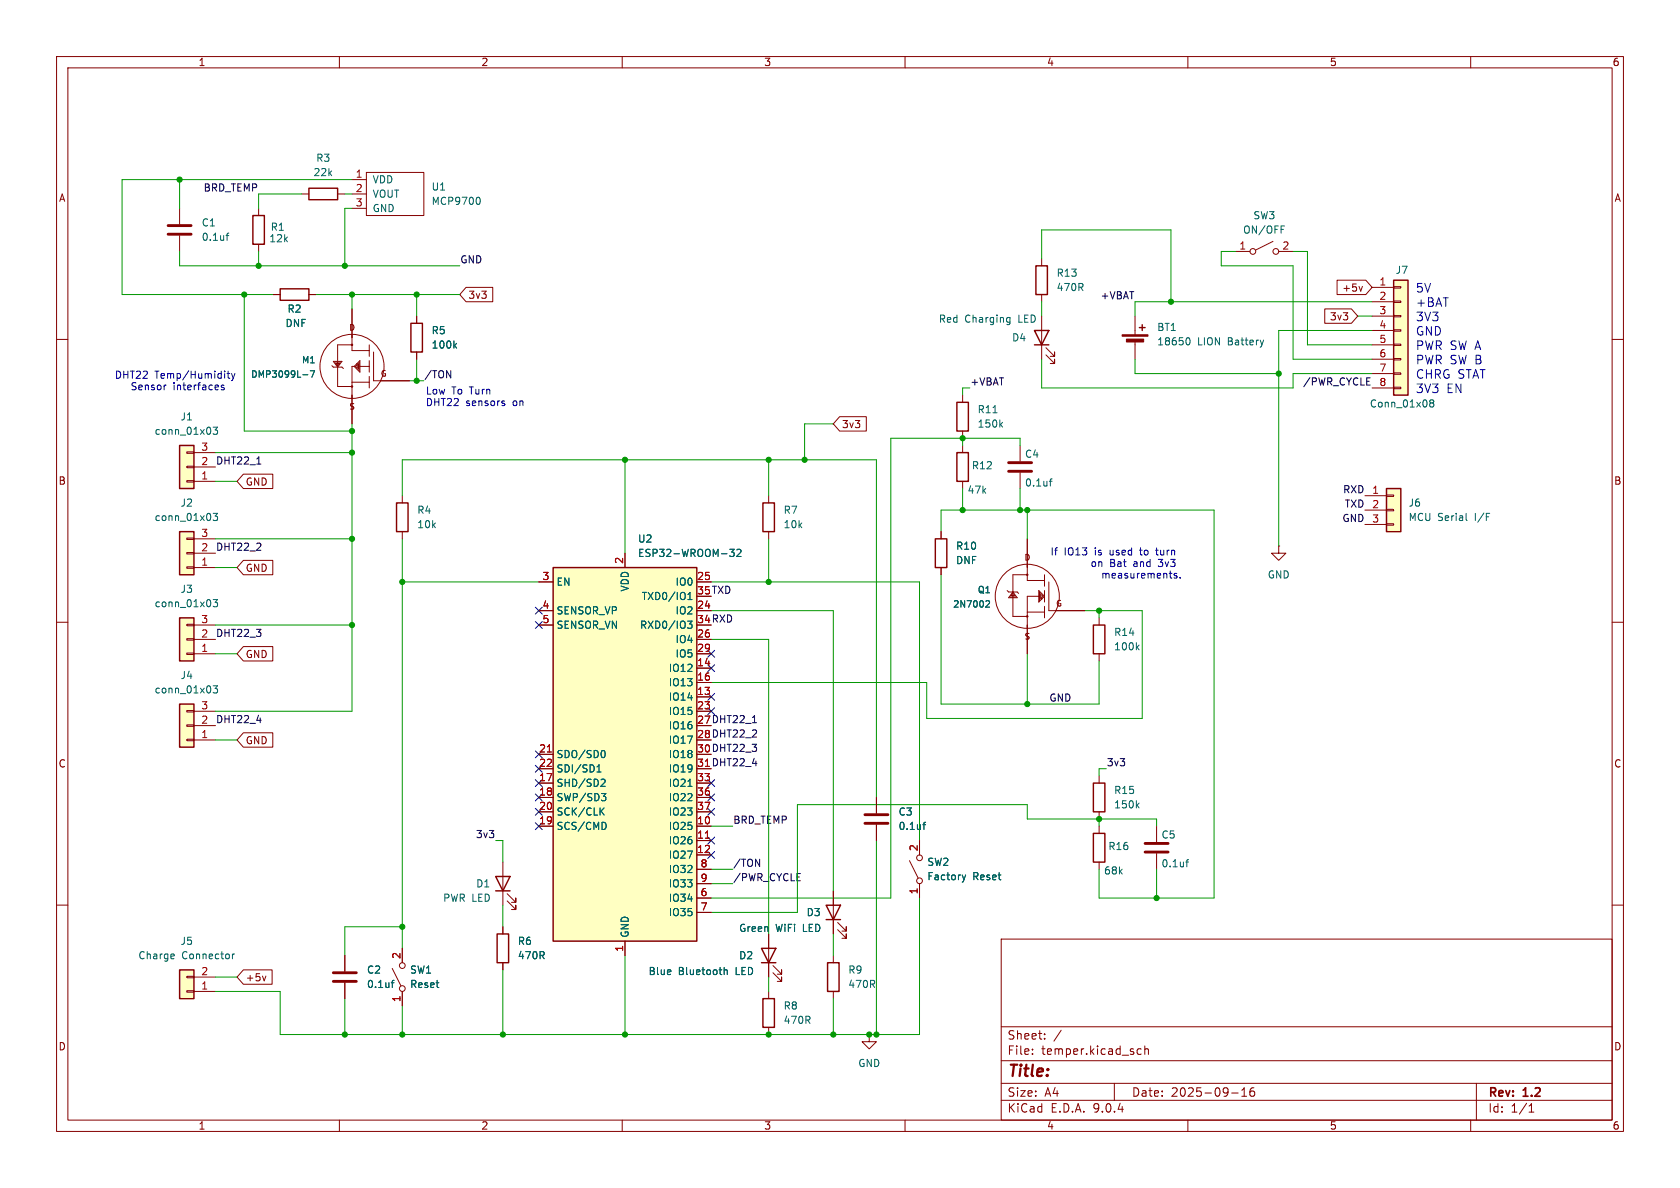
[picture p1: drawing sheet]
<svg xmlns="http://www.w3.org/2000/svg" width="297mm" height="210mm" viewBox="0 0 297 210" stroke-linecap="round" stroke-linejoin="round" font-family="sans-serif">
<g fill="none" stroke="#840000" stroke-width=".18">
<path d="M10 10h277v190h-277zM12 12h273v186h-273zM60 10v2M110 10v2M160 10v2M210 10v2M260 10v2M53.3 34.3h1.3M59.7 34.3h1.3M10 60h2M285 60h2M10 110h2"/>
<path d="M285 110h2M10 160h2M61 168.9v2.8M61 173.7v2.8M177 166h108v32h-108zM285 160h2M60 198v2M110 198v2M160 198v2M177 194.5h108M177 191.5h108M177 187.5h108"/>
<path d="M177 181.5h108M182.5 186.3v.1M182.5 185.5v.1M184.7 183.6v.1M184.7 182.8v.1M187.6 182.1l-1.3 2M197 191.5v3M201 186.1l.3 .3 .4-.1M201.7 185.5l-.4-.1-.3 .3M202.4 185.5l.2-.1 .4 .1v.9M202.4 184.9v1.5M210 198v2"/>
<path d="M217.7 193.2h1.2M219.5 193.8h.9M219.5 192.7l.5-.4v1.5M221.7 192.3a.59 .59 0 0 0-.7 .6v.6l.1 .2 .4 .1 .2-.1 .1-.5-.1-.3h-.5l-.2 .3M260 198v2M261 191.5v6.5M270.3 196.6h.9M270.3 195.5l.4-.4v1.5"/>
</g>
<path d="M58.9 172h4.1M58.9 173.5h4.1" fill="none" stroke="#840000" stroke-width=".51"/>
<path d="M69.2 173.7h.5M69.7 173.3l-.3 .2v1.1" fill="none" stroke="#006464" stroke-width=".18"/>
<path d="M54.6 33.3h5.1v2h-5.1z" fill="none" stroke="#840000" stroke-width=".25"/>
<path d="M245.1 86.4h2.5v7.6h-2.5z" fill="#ffffc2"/>
<path d="M44.7 38.1h2v5.1h-2zM245.1 86.4h2.5v7.6h-2.5zM193.3 110.5h2v5.1h-2zM193.3 138.4h2v5.1h-2zM193.3 147.3h2v5.1h-2zM87.9 165.1h2v5.1h-2z" fill="none" stroke="#840000" stroke-width=".25"/>
<g fill="none" stroke="#840000" stroke-width=".18">
<path d="M31.7 36.8v2.8M45.7 36.8v1.3M62.2 31.8h2.6M62.2 34.3h2.6M62.2 36.8h2.6M64.8 30.5h10.1v7.6h-10.1zM31.7 41.7v2.8M45.7 43.2v1.3M226.1 96.5v1.3h1.2l-1.2 1.3-1.3-1.3h1.3M226.1 96.5h.1M241.3 87.6h3.8M241.3 90.2h3.8"/>
<path d="M241.3 92.7h3.8M245.1 87.5h1.3v.3h-1.3zM245.1 90h1.3v.3h-1.3zM245.1 92.6h1.3v.2h-1.3zM194.3 109.2v1.3M194.3 115.6v1.2M194.3 137.2v1.2M194.3 143.5v1.3M194.3 146.1v1.2M194.3 152.4v1.3M204.5 146.1v2.7M204.5 150.9v2.8"/>
<path d="M88.9 163.8v1.3M88.9 170.2v1.3"/>
</g>
<path d="M84.6 34.9a.79 .79 0 0 1 0 1.2M40 41.6h.4M40.4 41.2l-.3 .2v1.1M259.2 90.7v1.1l.2 .2M201 114.4l.4 .5M201.4 114l-.5 .5M201 142.3l.4 .5M201.4 142l-.5 .5M209.6 152.4h.5M210.1 152l-.3 .1v1.1" fill="none" stroke="#006464" stroke-width=".18"/>
<path d="M29.7 39.9h4.1M29.7 41.4h4.1M202.4 149.1h4.1M202.4 150.6h4.1" fill="none" stroke="#840000" stroke-width=".51"/>
<path d="M31.7 171.5h2.6v5h-2.6z" fill="#ffffc2"/>
<path d="M72.6 57.2h2.1v5h-2.1zM183.1 47h2.1v5.1h-2.1zM70.1 88.9h2v5.1h-2zM87.6 154.9h2.6l-1.3 2.6zM87.6 157.5h2.6M31.7 171.5h2.6v5h-2.6zM134.9 176.5h2v5.1h-2z" fill="none" stroke="#840000" stroke-width=".25"/>
<g fill="none" stroke="#840000" stroke-width=".18">
<path d="M73.7 55.9v1.3M184.1 45.7v1.3M184.1 52.1v1.2M218.4 44.5h2.6M225 42.7l-3 1.5M226.1 44.5h2.5M73.7 62.2v1.3M71.1 87.6v1.3M71.1 94v1.3M88.9 152.4v7.6M89.7 159.3l1.5 1.5v-.8v.8h-.8M89.7 158l1.5 1.5v-.7v.7h-.8"/>
<path d="M33 175.1h1.3v.3h-1.3zM33 172.6h1.3v.2h-1.3zM34.3 175.3h3.8M34.3 172.7h3.8M69.3 171.2l1.6 3M71.1 167.6v2.6M71.1 175.3v2.5M135.9 175.3v1.2M135.9 181.6v1.3"/>
<circle cx="221.5" cy="44.5" r=".51"/>
<circle cx="225.6" cy="44.5" r=".51"/>
<circle cx="71.1" cy="174.8" r=".51"/>
<circle cx="71.1" cy="170.7" r=".51"/>
</g>
<path d="M226.5 39.9h.6M80.4 61.1l.3 .4M80.7 60.7l-.5 .5M30.6 168.6l.2 .3-.6 .2M30.8 169.4l-.2 .1M41.1 168.6v.9M41.5 168.6l-.4 .3" fill="none" stroke="#006464" stroke-width=".18"/>
<path d="M31.7 109.2h2.6v7.6h-2.6z" fill="#ffffc2"/>
<path d="M31.7 109.2h2.6v7.6h-2.6z" fill="none" stroke="#840000" stroke-width=".25"/>
<path d="M33 115.4h1.3v.3h-1.3zM33 112.9h1.3v.3h-1.3zM33 110.4h1.3v.2h-1.3zM34.3 115.6h3.8M34.3 113h3.8M34.3 110.5h3.8" fill="none" stroke="#840000" stroke-width=".18"/>
<path d="M37.7 106h.8l-.5 .5 .4 .1v.5l-.2 .2-.5-.2" fill="none" stroke="#006464" stroke-width=".18"/>
<path d="M31.7 124.5h2.6v7.6h-2.6z" fill="#ffffc2"/>
<path d="M182.9 58.4h2.5l-1.3 2.6zM169.2 71.1h2v5.1h-2zM182.9 61h2.5M31.7 124.5h2.6v7.6h-2.6zM146 160h2.6l-1.3 2.6zM146 162.6h2.6M146.3 170.2h2v5.1h-2z" fill="none" stroke="#840000" stroke-width=".25"/>
<g fill="none" stroke="#840000" stroke-width=".18">
<path d="M184.1 55.9v7.6M170.2 69.9v1.2M170.2 76.2v1.3M184.9 62.7l1.5 1.6v-.8v.8h-.7M184.9 61.5l1.5 1.5v-.8v.8h-.7M33 130.7h1.3v.2h-1.3zM33 128.1h1.3v.3h-1.3zM33 125.6h1.3v.3h-1.3zM34.3 130.8h3.8M34.3 128.3h3.8M34.3 125.7h3.8M147.3 157.5v7.6"/>
<path d="M147.3 168.9v1.3M147.3 175.3v1.2M148.1 164.3l1.5 1.6v-.8v.8h-.8M148.1 163.1l1.5 1.5v-.8v.8h-.8"/>
</g>
<path d="M178.2 56.1l.4 .1M178.6 56.1v1l-.2 .2-.3 .1M178.6 56.9l-.4 .1M175.6 73h.7M176.9 75l.3 .5M177.2 74.7l-.4 .4M37.7 121.2h.8l-.5 .5 .4 .1v.6l-.2 .1-.5-.1" fill="none" stroke="#006464" stroke-width=".18"/>
<path d="M246.4 49.5h2.5v20.4h-2.5z" fill="#ffffc2"/>
<path d="M246.4 49.5h2.5v20.4h-2.5zM134.6 167.6h2.6l-1.3 2.6zM134.6 170.2h2.6" fill="none" stroke="#840000" stroke-width=".25"/>
<g fill="none" stroke="#840000" stroke-width=".18">
<path d="M242.6 50.8h3.8M242.6 53.3h3.8M242.6 55.9h3.8M242.6 58.4h3.8M246.4 50.7h1.2v.2h-1.2zM246.4 53.2h1.2v.3h-1.2zM246.4 55.8h1.2v.2h-1.2zM246.4 58.3h1.2v.2h-1.2zM242.6 61h3.8M242.6 63.5h3.8M242.6 66h3.8M242.6 68.6h3.8"/>
<path d="M246.4 60.8h1.2v.3h-1.2zM246.4 63.4h1.2v.2h-1.2zM246.4 65.9h1.2v.3h-1.2zM246.4 68.5h1.2v.2h-1.2zM181.6 95.3v7.3h3.1M178.1 104.4l.2 .2h1.5l.3 .3M178.6 105.5h1M179.1 104.6l.7 1.1h-1.5zM179.1 104.9l-.4 .4h.8M179.2 105l.1 .2M181.6 108.2h3.1M181.6 101.6h-2.5v7.4h2.5"/>
<path d="M183.6 104.4l1.1 1-1.1 1zM183.6 105.4h-2v10.2M183.8 104.6v1.6M183.9 104.9v1M184 105v.8M184.1 105.2l.3 .2-.3 .3v.2M184.7 101.6v2M184.7 104.4v2M184.7 107.2v2M185.4 102.9v5.1h6.4M135.9 165.1v7.6M136.7 172l1.5 1.5v-.8v.8h-.8"/>
<path d="M136.7 170.7l1.5 1.5v-.7v.7h-.8M153.7 182.9v1.3h1.2l-1.2 1.2-1.3-1.2h1.3M153.7 182.9h.1"/>
<circle cx="181.6" cy="105.4" r="5.7"/>
</g>
<path d="M253 71.2l-.2-.2 .2-.3h.2l.3 .2-.3 .3M253 71.2l-.2 .3v.3l.2 .2 .4-.1 .1-.2v-.2l-.3-.3M253 71.2h.2M174.5 106.2h.3l.1 .3-.7 .8h.7M128 171v1.3M128 171.6l.2-.2 .3 .1 .1 .8" fill="none" stroke="#006464" stroke-width=".18"/>
<g fill="#840000" stroke="#840000" stroke-width=".18">
<circle cx="181.6" cy="101.6" r=".13"/>
<circle cx="181.6" cy="109" r=".13"/>
</g>
<path d="M31.7 78.7h2.6v7.7h-2.6z" fill="#ffffc2"/>
<path d="M31.7 78.7h2.6v7.7h-2.6z" fill="none" stroke="#840000" stroke-width=".25"/>
<path d="M33 79.9h1.3v.2h-1.3zM33 85h1.3v.2h-1.3zM33 82.4h1.3v.3h-1.3zM34.3 85.1h3.8M34.3 82.6h3.8M34.3 80h3.8" fill="none" stroke="#840000" stroke-width=".18"/>
<path d="M37.7 75.5h.8l-.5 .5 .4 .1v.6l-.2 .1-.5-.1" fill="none" stroke="#006464" stroke-width=".18"/>
<path d="M31.7 94h2.6v7.6h-2.6z" fill="#ffffc2"/>
<path d="M49.5 51.1h5.1v2h-5.1zM201.4 57.9h1M201.9 57.4v1M31.7 94h2.6v7.6h-2.6zM134.9 88.9h2v5.1h-2zM169.2 80h2v5.1h-2z" fill="none" stroke="#840000" stroke-width=".25"/>
<g fill="none" stroke="#840000" stroke-width=".18">
<path d="M48.3 52.1h1.2M54.6 52.1h1.3M62.2 54.6v7.4h3.1M200.7 55.9v3.3M58.7 64.6l.2 .3h1.6l.2 .3M58.9 63.9h1.6l-.8 1zM59.2 64h1M59.3 64.3h.8l-.4 .3M59.4 64.4l.2 .1M59.7 64v.9M59.7 65v3.3h2.5M62.2 61h-2.5v2.8"/>
<path d="M62.2 67.6h3.1M62.6 64.8h-.4v10.1M63.1 64.3v.2l-.2 .3 .2 .2M63.2 64.4v.8M63.4 64.3v1M63.5 64v1.5M63.6 64.8h1.7M63.6 63.8v2l-1-1zM65.3 61v2M65.3 63.8v2M65.3 66.5v2.1M66 62.2v5.1h6.4"/>
<path d="M170.2 78.7v1.3M180.3 78.7v2.8M200.7 60.2v3.3M33 97.7h1.3v.2h-1.3zM33 95.1h1.3v.3h-1.3zM34.3 97.8h3.8M34.3 95.3h3.8M135.9 87.6v1.3M135.9 94v1.3M170.2 85.1v1.3M180.3 83.6v2.8M33 100.2h1.3v.3h-1.3z"/>
<path d="M34.3 100.3h3.8M154.9 141v2.8M154.9 145.8v2.8"/>
<circle cx="62.2" cy="64.8" r="5.7"/>
</g>
<path d="M209.8 59.8l.2-.1a.68 .68 0 0 1 .4 .6 .68 .68 0 0 1-.4 .7l-.2-.1M53.5 66.3h.9M54.9 65.5h.7l-.5 1.2M223.4 60.1l-.3 .9M37.7 90.7h.8l-.5 .5 .4 .2v.5l-.2 .1-.5-.1M185.5 85.1h.5M186 84.7l-.3 .1v1.1M163.2 145.8h.4M163.6 145.4l-.3 .1v1.1" fill="none" stroke="#006464" stroke-width=".18"/>
<g fill="#840000" stroke="#840000" stroke-width=".18">
<path d="M198.4 59.2h4.5v.2h-4.5z"/>
<path d="M199.1 59.9h3.1v.6h-3.1z"/>
<circle cx="62.2" cy="61" r=".13"/>
<circle cx="62.2" cy="68.3" r=".13"/>
</g>
<path d="M178.3 81.8h4.1M178.3 83.3h4.1M152.9 144h4.1M152.9 145.5h4.1" fill="none" stroke="#840000" stroke-width=".51"/>
<path d="M97.8 100.3h25.4v66.1h-25.4z" fill="#ffffc2"/>
<path d="M165.4 95.3h2v5h-2zM97.8 100.3h25.4v66.1h-25.4z" fill="none" stroke="#840000" stroke-width=".25"/>
<g fill="none" stroke="#840000" stroke-width=".18">
<path d="M48.3 52.1h1.2M54.6 52.1h1.3M62.2 54.6v5.1M73.7 55.9v1.3M82.4 50.8h4.7v2.5h-4.7l-1.1-1.2zM234.2 54.6h4.7l1.1 1.3-1.1 1.3h-4.7zM236.4 49.5h5.1l1.1 1.3-1.1 1.3h-5.1zM240.9 50.6l-.3 .9M62.2 69.9v5M67.3 67.3h5.1M73.7 62.2v1.3M148.4 73.7h4.8v2.5h-4.8l-1.1-1.3z"/>
<path d="M43 83.8h5.2v2.6h-5.2l-1.1-1.3zM43 99.1h5.2v2.5h-5.2l-1.1-1.3zM110.5 97.8v2.5M166.4 94v1.3M181.6 95.3v5M43 114.3h5.2v2.5h-5.2l-1.1-1.2zM95.2 102.9h2.6M95.2 108h2.6M95.2 110.5h2.6M123.2 102.9h2.5M123.2 108h2.5M123.2 113h2.5"/>
<path d="M123.2 115.6h2.5M123.2 118.1h2.5M166.4 100.3v1.3M181.6 110.5v5.1M186.7 108h5.1M43 129.5h5.2v2.6h-5.2l-1.1-1.3zM95.2 133.4h2.6M95.2 135.9h2.6M95.2 138.4h2.6M123.2 138.4h2.5M123.2 120.7h2.5M123.2 123.2h2.5"/>
<path d="M123.2 125.7h2.5M95.2 141h2.6M95.2 143.5h2.6M95.2 146.1h2.6M123.2 141h2.5M123.2 143.5h2.5M123.2 146.1h2.5M123.2 148.6h2.5M123.2 151.1h2.5M123.2 153.7h2.5M123.2 156.2h2.5M123.2 158.8h2.5"/>
<path d="M147.3 157.5v2.5M154.9 141v2.8M154.9 145.8v2.8M160.8 152.1l1.5 3.1M162.6 148.6v2.5M162.6 156.2v2.6M43 171.4h5.1v2.6h-5.1l-1.1-1.3zM47 172.5l-.3 .9M61 168.9v2.8M61 173.7v2.8M71.1 167.6v2.6M71.1 175.3v2.5"/>
<path d="M88.9 163.8v1.3M88.9 170.2v1.3M110.5 166.4v2.5M123.2 161.3h2.5M135.9 165.1v2.5M135.9 170.2v2.5M147.3 162.6v2.5"/>
<circle cx="162.6" cy="151.6" r=".51"/>
<circle cx="162.6" cy="155.7" r=".51"/>
</g>
<g fill="none" stroke="#006464" stroke-width=".18">
<path d="M53.5 66.3h.9M54.9 65.5h.7l-.5 1.2M80.4 61.1l.3 .4M80.7 60.7l-.5 .5M129 97.1h.8l-.4 .5 .3 .1v.5l-.2 .2-.5-.2M130.3 97.2l.5-.1 .2 .4-.8 .9h.8M121.6 109.8h.7l-.4 .5 .4 .1v.5l-.2 .2-.5-.1M121.6 106h.7M121.6 105.1l.4-.4v1.3M174.5 106.2h.3l.1 .3-.7 .8h.7M105.5 136.5h.8M105.5 135.6l.4-.4v1.3"/>
<path d="M106.4 137.7l.5 .1 .1 .3-.8 .9h.8M106.6 132.7a.68 .68 0 0 1 .4 .6 .68 .68 0 0 1-.4 .6M121.6 139h.7M106.3 143.4l.5 .7M106.3 140.3h.8l-.4 .5 .3 .1 .1 .4-.2 .2h-.4M106.8 142.8l-.7 .7M106.9 145.4l.3 .5-.3 .7M163.2 145.8h.4M163.6 145.4l-.3 .1v1.1M170.1 154.7l.3 .8M170.4 155.5l-.1 .3M170.7 154.7l-.3 .8"/>
<path d="M69.2 173.7h.5M69.7 173.3l-.3 .2v1.1M128 171v1.3M128 171.6l.2-.2 .3 .1 .1 .8"/>
</g>
<path d="M96.8 132.9h.7M124.7 148.2h.7" fill="none" stroke="#a90000" stroke-width=".18"/>
<path d="M79 65.5l.7 1.3v-1.3M45.4 82h.7M133 127.8h.8M133.6 151.9l.7 1.3v-1.3" fill="none" stroke="#0f0f0f" stroke-width=".18"/>
<g fill="none" stroke="#009600" stroke-width=".18">
<path d="M31.7 31.8v5M53.3 34.3h-7.6v2.5M61 34.3h1.2M62.2 36.8h-1.2v10.2M62.2 31.8h-40.6v20.3h26.7M31.7 44.5v2.5h49.6M43.2 52.1v24.1h19M45.7 44.5v2.5M55.9 52.1h25.4M62.2 52.1v2.5M73.7 52.1v3.8M184.1 45.7v-5.1h22.9v12.7"/>
<path d="M184.1 53.3v2.6M218.4 44.5h-2.5v2.5h12.7v16.5h14M228.6 44.5h2.5v16.5h11.5M240 55.9h2.6M242.6 58.4h-16.5v38.1M242.6 53.3h-41.9v2.6M62.2 74.9v50.8h-24.1M72.4 67.3h2.5M73.7 63.5v3.8M147.3 74.9h-5.1v6.4M170.2 77.5v1.2M171.4 68.6h-1.2v1.3"/>
<path d="M180.3 78.7v-1.2h-22.8v81.3h-31.8M184.1 63.5v5.1h44.5v-2.6h14M200.7 63.5v2.5h25.4M38.1 95.3h24.1M38.1 80h24.1M38.1 85.1h3.8M71.1 87.6v-6.3h83.8v59.7M71.1 95.3v72.3M110.5 81.3v16.5M135.9 81.3v6.3M135.9 95.3v7.6M166.4 94v-3.8h48.2v68.6h-20.3v-5.1"/>
<path d="M170.2 86.4v3.8M180.3 86.4v3.8M181.6 90.2v5.1M38.1 110.5h24.1M38.1 100.3h3.8M38.1 115.6h3.8M71.1 102.9h24.1M125.7 113h10.2v52.1M125.7 108h21.6v49.5M125.7 102.9h36.9v45.7M166.4 101.6v22.9h27.9v-7.7M181.6 115.6v8.9"/>
<path d="M191.8 108h10.1v19h-38.1v-6.3h-38.1M194.3 108v1.2M38.1 130.8h3.8M195.6 135.9h-1.3v1.3M87.6 148.6h1.3v3.8M125.7 146.1h3.8M125.7 156.2h3.8M125.7 153.7h3.8M154.9 148.6v34.3M162.6 158.8v24.1h-113.1v-7.6h-11.4M194.3 144.8v1.3M204.5 146.1v-1.3h-22.9v-2.6h-40.6v19.1h-15.3"/>
<path d="M204.5 153.7v5.1M38.1 172.7h3.8M61 176.5v6.4M71.1 163.8h-10.1v5.1M71.1 177.8v5.1M88.9 160v3.8M88.9 171.5v11.4M110.5 168.9v14M135.9 172.7v2.6M147.3 165.1v3.8M147.3 176.5v6.4"/>
</g>
<g fill="none" stroke="#000084" stroke-width=".18">
<path d="M94.6 109.9l1.3 1.2M94.6 107.3l1.3 1.3M95.9 109.9l-1.3 1.2M95.9 107.3l-1.3 1.3M125.1 115l1.2 1.2M125.1 117.5l1.2 1.2M126.3 115l-1.2 1.2M126.3 117.5l-1.2 1.2M94.6 132.7l1.3 1.3M94.6 135.3l1.3 1.2M94.6 137.8l1.3 1.2M95.9 132.7l-1.3 1.3"/>
<path d="M95.9 135.3l-1.3 1.2M95.9 137.8l-1.3 1.2M125.1 137.8l1.2 1.2M125.1 125.1l1.2 1.2M125.1 122.6l1.2 1.2M126.3 137.8l-1.2 1.2M126.3 125.1l-1.2 1.2M126.3 122.6l-1.2 1.2M94.6 140.4l1.3 1.2M94.6 145.4l1.3 1.3M94.6 142.9l1.3 1.2M95.9 140.4l-1.3 1.2"/>
<path d="M95.9 145.4l-1.3 1.3M95.9 142.9l-1.3 1.2M125.1 150.5l1.2 1.2M125.1 148l1.2 1.2M125.1 142.9l1.2 1.2M125.1 140.4l1.2 1.2M126.3 150.5l-1.2 1.2M126.3 148l-1.2 1.2M126.3 142.9l-1.2 1.2M126.3 140.4l-1.2 1.2"/>
</g>
<path d="M39.2 68.1v.3l.4 .2 .1 .1-.2 .2h-.4M40.1 66h.5M40.3 65.6v1.1l.3 .2M40.9 66l.3 .9M41.2 66.9l-.3 .4M41.5 66l-.3 .9M89.1 71.3l.2 .2-.2 .2M89.1 70.9h.1M204.3 97.3h.5M204.5 96.8v1.2M208 101.4l-.3-.1-.1 .2v.2l.4 .1v.3h-.4M208.6 102.1v.1" fill="none" stroke="#0000c2" stroke-width=".18"/>
<g fill="#009600" stroke="#009600" stroke-width=".18">
<circle cx="73.7" cy="67.3" r=".46"/>
<circle cx="110.5" cy="81.3" r=".46"/>
<circle cx="71.1" cy="102.9" r=".46"/>
<circle cx="62.2" cy="95.3" r=".46"/>
<circle cx="62.2" cy="110.5" r=".46"/>
<circle cx="61" cy="47" r=".46"/>
<circle cx="62.2" cy="52.1" r=".46"/>
<circle cx="73.7" cy="52.1" r=".46"/>
<circle cx="71.1" cy="163.8" r=".46"/>
<circle cx="71.1" cy="182.9" r=".46"/>
<circle cx="88.9" cy="182.9" r=".46"/>
<circle cx="61" cy="182.9" r=".46"/>
<circle cx="43.2" cy="52.1" r=".46"/>
<circle cx="45.7" cy="47" r=".46"/>
<circle cx="31.7" cy="31.8" r=".46"/>
<circle cx="62.2" cy="80" r=".46"/>
<circle cx="62.2" cy="76.2" r=".46"/>
<circle cx="110.5" cy="182.9" r=".46"/>
<circle cx="135.9" cy="182.9" r=".46"/>
<circle cx="147.3" cy="182.9" r=".46"/>
<circle cx="153.7" cy="182.9" r=".46"/>
<circle cx="154.9" cy="182.9" r=".46"/>
<circle cx="170.2" cy="90.2" r=".46"/>
<circle cx="180.3" cy="90.2" r=".46"/>
<circle cx="181.6" cy="90.2" r=".46"/>
<circle cx="207" cy="53.3" r=".46"/>
<circle cx="226.1" cy="66" r=".46"/>
<circle cx="194.3" cy="108" r=".46"/>
<circle cx="204.5" cy="158.8" r=".46"/>
<circle cx="194.3" cy="144.8" r=".46"/>
<circle cx="170.2" cy="77.5" r=".46"/>
<circle cx="142.2" cy="81.3" r=".46"/>
<circle cx="135.9" cy="102.9" r=".46"/>
<circle cx="135.9" cy="81.3" r=".46"/>
<circle cx="181.6" cy="124.5" r=".46"/>
</g>
<text font-size="2.8" fill="#840000" x="178" y="190.9">Title:</text>
<g font-size="2.1" fill="#0000c2">
<text x="250.2" y="51.8">5V</text>
<text x="250.2" y="56.9">3V3</text>
<text x="250.2" y="54.4">+BAT</text>
<text x="250.2" y="59.4">GND</text>
<text x="250.2" y="62">PWR SW A</text>
<text x="250.2" y="64.5">PWR SW B</text>
<text x="250.2" y="69.6">3V3</text>
<text x="250.2" y="67.1">CHRG STAT</text>
<text x="255.7" y="69.6">EN</text>
</g>
<g font-size="2.1" fill="#840000">
<text x="178" y="184">Sheet:</text>
<text x="178" y="186.7">File:</text>
<text x="184.1" y="186.7">temper.kicad_sch</text>
<text x="178" y="196.9">KiCad</text>
<text x="178" y="194.1">Size:</text>
<text x="184.7" y="194.1">A4</text>
<text x="185.7" y="196.9">E.D.A.</text>
<text x="193.3" y="196.9">9.0.4</text>
<text x="200" y="194.1">Date:</text>
<text x="207" y="194.1">2025-09-16</text>
<text x="263" y="194.3">Rev:</text>
<text x="263" y="196.9">Id:</text>
<text x="267.1" y="196.9">1/1</text>
<text x="269.4" y="194.3">1.2</text>
</g>
<g font-size="1.8" fill="#840000">
<text x="35" y="11.9">1</text>
<text x="85" y="11.9">2</text>
<text x="135" y="11.9">3</text>
<text x="185" y="11.9">4</text>
<text x="235" y="11.9">5</text>
<text x="285" y="11.9">6</text>
<text x="10.3" y="35.9">A</text>
<text x="285.3" y="35.9">A</text>
<text x="82.7" y="53">3v3</text>
<text x="237.2" y="51.8">+5v</text>
<text x="235" y="56.8">3v3</text>
<text x="148.7" y="75.9">3v3</text>
<text x="10.3" y="85.9">B</text>
<text x="43.3" y="86">GND</text>
<text x="285.3" y="85.9">B</text>
<text x="43.3" y="101.3">GND</text>
<text x="123.1" y="105.2">35 TXD</text>
<text x="123.1" y="110.2">34 RXD</text>
<text x="43.3" y="116.5">GND</text>
<text x="43.3" y="131.8">GND</text>
<text x="123.1" y="128">27 DHT22_1</text>
<text x="123.1" y="130.6">28 DHT22_2</text>
<text x="10.3" y="135.9">C</text>
<text x="123.1" y="133.1">30 DHT22_3</text>
<text x="285.3" y="135.9">C</text>
<text x="43.3" y="173.7">+5v</text>
<text x="10.3" y="185.9">D</text>
<text x="285.3" y="185.9">D</text>
<text x="35" y="199.9">1</text>
<text x="85" y="199.9">2</text>
<text x="135" y="199.9">3</text>
<text x="185" y="199.9">4</text>
<text x="235" y="199.9">5</text>
<text x="285" y="199.9">6</text>
</g>
<g font-size="1.8" fill="#006464">
<text x="55.8" y="28.8">R3</text>
<text x="55.3" y="31.3">22k</text>
<text x="65.8" y="32.6">VDD</text>
<text x="65.8" y="35.2">VOUT</text>
<text x="76.2" y="33.9">U1</text>
<text x="35.6" y="40.2">C1</text>
<text x="47.8" y="41">R1</text>
<text x="65.8" y="37.7">GND</text>
<text x="76.2" y="36.4">MCP9700</text>
<text x="219.7" y="41.5">ON/OFF</text>
<text x="221.5" y="39">SW3</text>
<text x="35.6" y="42.8">0.1uf</text>
<text x="47.5" y="43">12k</text>
<text x="186.7" y="51.7">470R</text>
<text x="186.7" y="49.1">R13</text>
<text x="246.6" y="48.6">J7</text>
<text x="50.4" y="58">DNF</text>
<text x="50.7" y="55.5">R2</text>
<text x="76.2" y="59.3">R5</text>
<text x="165.9" y="57.3">Red</text>
<text x="170.5" y="57.3">Charging</text>
<text x="180.1" y="57.3">LED</text>
<text x="204.5" y="58.7">BT1</text>
<text x="76.2" y="61.8">100k</text>
<text x="178.8" y="60.6">D4</text>
<text x="204.5" y="61.3">18650</text>
<text x="211.7" y="61.3">LION</text>
<text x="217.2" y="61.3">Battery</text>
<text x="27.2" y="77.1">conn_01x03</text>
<text x="31.8" y="74.5">J1</text>
<text x="172.7" y="73.3">R11</text>
<text x="172.7" y="75.8">150k</text>
<text x="242.1" y="72.2">Conn_01x08</text>
<text x="171.7" y="83.2">R12</text>
<text x="181.1" y="81.1">C4</text>
<text x="31.8" y="89.8">J2</text>
<text x="171" y="87.5">47k</text>
<text x="181.1" y="86.2">0.1uf</text>
<text x="248.9" y="89.8">J6</text>
<text x="27.2" y="92.3">conn_01x03</text>
<text x="73.7" y="91">R4</text>
<text x="73.7" y="93.6">10k</text>
<text x="138.4" y="91">R7</text>
<text x="138.4" y="93.6">10k</text>
<text x="248.9" y="92.3">MCU Serial</text>
<text x="260.8" y="92.3">I/F</text>
<text x="112.7" y="98.7">ESP32-WROOM-32</text>
<text x="112.7" y="96.1">U2</text>
<text x="168.9" y="99.9">DNF</text>
<text x="168.9" y="97.4">R10</text>
<text x="27.2" y="107.5">conn_01x03</text>
<text x="31.8" y="105">J3</text>
<text x="98.3" y="103.7">EN</text>
<text x="111.4" y="104.7" transform="rotate(-90 111.4 104.7)">VDD</text>
<text x="113.3" y="106.3">TXD0/IO1</text>
<text x="119.3" y="103.7">IO0</text>
<text x="224" y="102.5">GND</text>
<text x="98.3" y="108.8">SENSOR_VP</text>
<text x="98.3" y="111.4">SENSOR_VN</text>
<text x="113" y="111.4">RXD0/IO3</text>
<text x="119.3" y="108.8">IO2</text>
<text x="119.3" y="113.9">IO4</text>
<text x="196.9" y="112.6">R14</text>
<text x="118.1" y="119">IO12</text>
<text x="119.3" y="116.4">IO5</text>
<text x="196.9" y="115.2">100k</text>
<text x="27.2" y="122.8">conn_01x03</text>
<text x="31.8" y="120.2">J4</text>
<text x="118.1" y="121.5">IO13</text>
<text x="118.1" y="124.1">IO14</text>
<text x="118.1" y="126.6">IO15</text>
<text x="118.1" y="129.1">IO16</text>
<text x="118.1" y="131.7">IO17</text>
<text x="98.3" y="134.2">SDO/SD0</text>
<text x="98.3" y="136.8">SDI/SD1</text>
<text x="118.1" y="134.2">IO18</text>
<text x="118.1" y="136.8">IO19</text>
<text x="98.3" y="139.3">SHD/SD2</text>
<text x="98.3" y="141.8">SWP/SD3</text>
<text x="118.1" y="139.3">IO21</text>
<text x="118.1" y="141.8">IO22</text>
<text x="196.9" y="140.6">R15</text>
<text x="196.9" y="143.1">150k</text>
<text x="98.3" y="144.4">SCK/CLK</text>
<text x="98.3" y="146.9">SCS/CMD</text>
<text x="118.1" y="144.4">IO23</text>
<text x="118.1" y="146.9">IO25</text>
<text x="118.1" y="149.5">IO26</text>
<text x="158.8" y="144.4">C3</text>
<text x="158.8" y="146.9">0.1uf</text>
<text x="205.2" y="148.4">C5</text>
<text x="118.1" y="152">IO27</text>
<text x="118.1" y="154.5">IO32</text>
<text x="163.8" y="155.8">Factory</text>
<text x="163.8" y="153.3">SW2</text>
<text x="172" y="155.8">Reset</text>
<text x="195.1" y="154.8">68k</text>
<text x="195.8" y="150.5">R16</text>
<text x="205.2" y="153.5">0.1uf</text>
<text x="78.2" y="159.6">PWR LED</text>
<text x="84.1" y="157.1">D1</text>
<text x="118.1" y="157.1">IO33</text>
<text x="118.1" y="159.6">IO34</text>
<text x="31.8" y="167.2">J5</text>
<text x="91.4" y="167.2">R6</text>
<text x="111.4" y="165.9" transform="rotate(-90 111.4 165.9)">GND</text>
<text x="118.1" y="162.2">IO35</text>
<text x="130.6" y="164.9">Green</text>
<text x="137.1" y="164.9">WiFi</text>
<text x="142" y="164.9">LED</text>
<text x="142.5" y="162.2">D3</text>
<text x="24.4" y="169.8">Charge</text>
<text x="32.1" y="169.8">Connector</text>
<text x="64.8" y="172.3">C2</text>
<text x="72.4" y="172.3">SW1</text>
<text x="91.4" y="169.8">470R</text>
<text x="114.6" y="172.6">Blue</text>
<text x="119.9" y="172.6">Bluetooth</text>
<text x="130.1" y="172.6">LED</text>
<text x="130.6" y="169.8">D2</text>
<text x="149.9" y="172.3">R9</text>
<text x="64.8" y="174.9">0.1uf</text>
<text x="72.4" y="174.9">Reset</text>
<text x="138.4" y="178.7">R8</text>
<text x="149.9" y="174.9">470R</text>
<text x="138.4" y="181.2">470R</text>
<text x="151.6" y="188.8">GND</text>
</g>
<g font-size="1.8" fill="#0f0f0f">
<text x="35.9" y="33.9">BRD_TEMP</text>
<text x="81.3" y="46.6">GND</text>
<text x="194.5" y="53">+VBAT</text>
<text x="74.9" y="67">/TON</text>
<text x="171.4" y="68.2">+VBAT</text>
<text x="230.3" y="68.2">/PWR_CYCLE</text>
<text x="38.1" y="82.2">DHT22_1</text>
<text x="237.3" y="87.3">RXD</text>
<text x="237.6" y="89.8">TXD</text>
<text x="237.2" y="92.4">GND</text>
<text x="38.1" y="97.4">DHT22_2</text>
<text x="38.1" y="112.7">DHT22_3</text>
<text x="185.4" y="124.1">GND</text>
<text x="38.1" y="127.9">DHT22_4</text>
<text x="195.6" y="135.5">3v3</text>
<text x="84" y="148.2">3v3</text>
<text x="129.5" y="145.7">BRD_TEMP</text>
<text x="129.5" y="153.3">/TON</text>
<text x="129.5" y="155.9">/PWR_CYCLE</text>
</g>
<g font-size="1.8" fill="#a90000">
<text x="62.8" y="31.5">1</text>
<text x="62.8" y="34">2</text>
<text x="62.8" y="36.6">3</text>
<text x="219" y="44.2">1</text>
<text x="226.6" y="44.2">2</text>
<text x="243.8" y="50.5">1</text>
<text x="243.8" y="53.1">2</text>
<text x="243.8" y="55.6">3</text>
<text x="243.8" y="58.2">4</text>
<text x="243.8" y="60.7">5</text>
<text x="243.8" y="63.2">6</text>
<text x="243.8" y="65.8">7</text>
<text x="243.8" y="68.3">8</text>
<text x="35.5" y="82.3">2</text>
<text x="35.5" y="79.8">3</text>
<text x="35.5" y="84.8">1</text>
<text x="242.5" y="87.4">1</text>
<text x="242.5" y="89.9">2</text>
<text x="35.5" y="95">3</text>
<text x="242.5" y="92.5">3</text>
<text x="35.5" y="100.1">1</text>
<text x="35.5" y="97.5">2</text>
<text x="110.2" y="99.8" transform="rotate(-90 110.2 99.8)">2</text>
<text x="95.8" y="102.6">3</text>
<text x="95.8" y="107.7">4</text>
<text x="123.1" y="102.6">25</text>
<text x="123.1" y="107.7">24</text>
<text x="123.1" y="105.2">35</text>
<text x="35.5" y="112.8">2</text>
<text x="35.5" y="110.2">3</text>
<text x="95.8" y="110.2">5</text>
<text x="123.1" y="112.8">26</text>
<text x="123.1" y="110.2">34</text>
<text x="35.5" y="115.3">1</text>
<text x="123.1" y="115.3">29</text>
<text x="123.1" y="117.9">14</text>
<text x="35.5" y="125.5">3</text>
<text x="123.1" y="120.4">16</text>
<text x="123.1" y="122.9">13</text>
<text x="123.1" y="125.5">23</text>
<text x="35.5" y="130.6">1</text>
<text x="35.5" y="128">2</text>
<text x="123.1" y="128">27</text>
<text x="123.1" y="130.6">28</text>
<text x="95.2" y="133.1">21</text>
<text x="95.2" y="135.6">22</text>
<text x="123.1" y="135.6">31 DHT22_4</text>
<text x="123.1" y="133.1">30</text>
<text x="123.1" y="135.6">31</text>
<text x="95.2" y="138.2">17</text>
<text x="95.2" y="140.7">18</text>
<text x="95.2" y="143.3">20</text>
<text x="123.1" y="138.2">33</text>
<text x="123.1" y="140.7">36</text>
<text x="123.1" y="143.3">37</text>
<text x="95.2" y="145.8">19</text>
<text x="123.1" y="145.8">10</text>
<text x="123.1" y="148.3">11</text>
<text x="123.1" y="150.9">12</text>
<text x="123.8" y="153.4">8</text>
<text x="123.8" y="156">9</text>
<text x="162.3" y="150.6" transform="rotate(-90 162.3 150.6)">2</text>
<text x="123.8" y="158.5">6</text>
<text x="123.8" y="161">7</text>
<text x="162.3" y="158.2" transform="rotate(-90 162.3 158.2)">1</text>
<text x="35.5" y="172.5">2</text>
<text x="70.9" y="169.6" transform="rotate(-90 70.9 169.6)">2</text>
<text x="110.2" y="168.3" transform="rotate(-90 110.2 168.3)">1</text>
<text x="35.5" y="175">1</text>
<text x="70.9" y="177.2" transform="rotate(-90 70.9 177.2)">1</text>
</g>
<g font-size="1.8" fill="#0000c2">
<text x="20.2" y="67.2">DHT22</text>
<text x="23" y="69.2">Sensor</text>
<text x="27.4" y="67.2">Temp/Humidity</text>
<text x="30.6" y="69.2">interfaces</text>
<text x="75.2" y="69.9">Low</text>
<text x="75.2" y="72">DHT22</text>
<text x="79.9" y="69.9">To Turn</text>
<text x="82.3" y="72">sensors</text>
<text x="90.8" y="72">on</text>
<text x="185.6" y="98.4">If</text>
<text x="188.1" y="98.4">IO13</text>
<text x="192.7" y="100.4">on</text>
<text x="193.6" y="98.4">is</text>
<text x="196.2" y="100.4">Bat</text>
<text x="196.4" y="98.4">used</text>
<text x="200.5" y="100.4">and</text>
<text x="202" y="98.4">to</text>
<text x="205.1" y="98.4">turn</text>
<text x="205.1" y="100.4">3v3</text>
<text x="194.6" y="102.5">measurements.</text>
</g>
<g font-size="1.6" fill="#006464">
<text x="53.3" y="64.4">M1</text>
<text x="44.3" y="67">DMP3099L-7</text>
<text x="168.4" y="107.6">2N7002</text>
<text x="172.8" y="105.1">Q1</text>
</g>
<g font-size="1.4" fill="#840000">
<text x="61.6" y="58.6">D</text>
<text x="67.2" y="66.8">G</text>
<text x="61.6" y="72.6">S</text>
<text x="181" y="99.3">D</text>
<text x="186.6" y="107.4">G</text>
<text x="181" y="113.3">S</text>
</g>
</svg>
